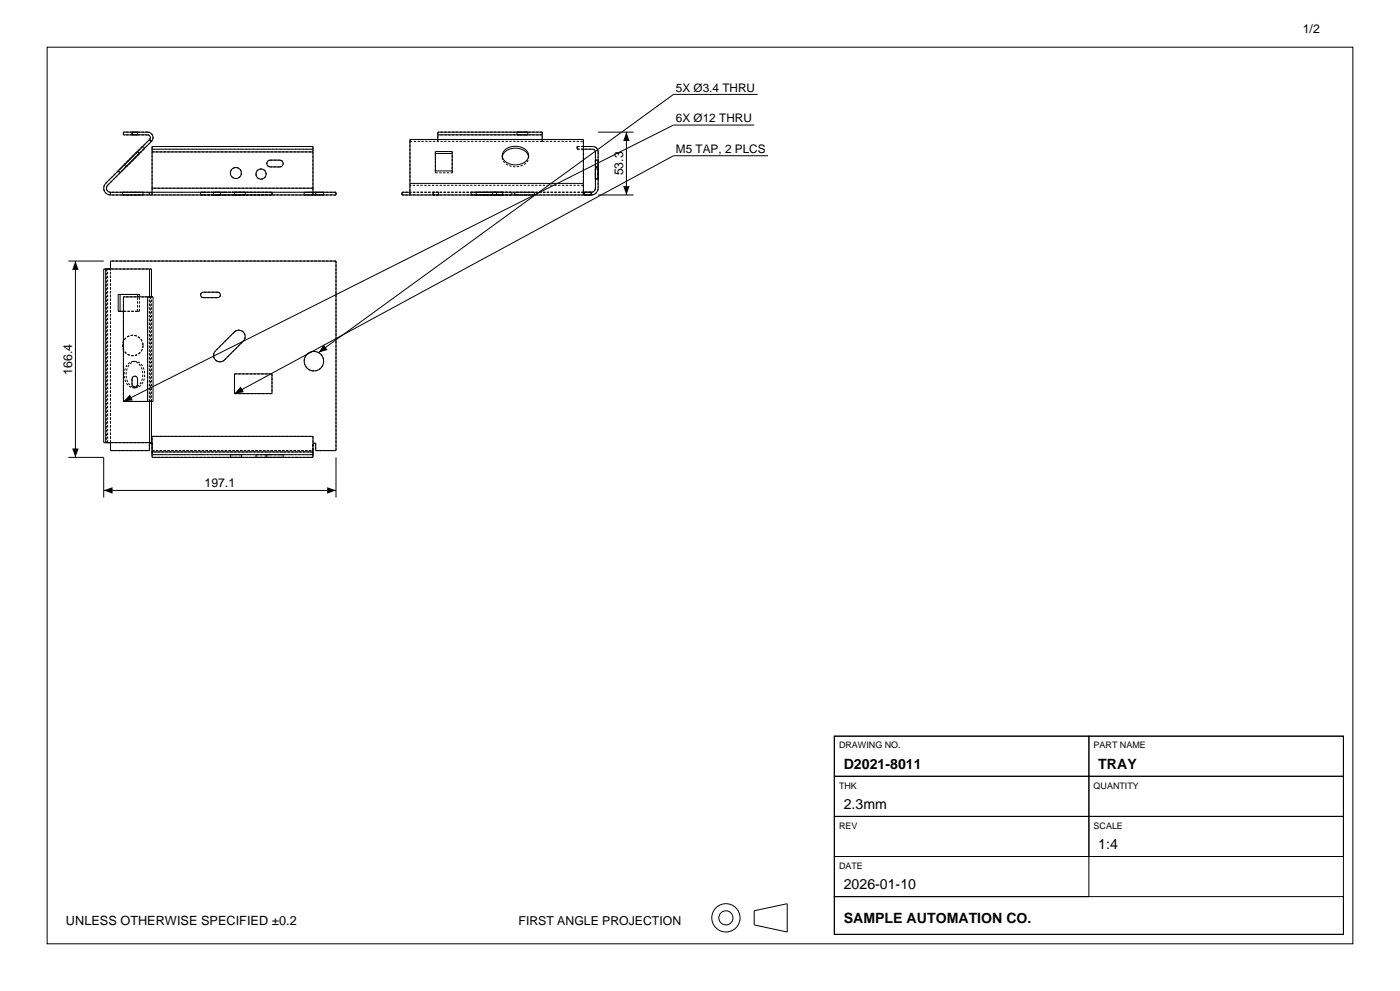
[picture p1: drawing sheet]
<svg xmlns="http://www.w3.org/2000/svg" width="420mm" height="297mm" viewBox="0 0 420 297" stroke-linecap="round" stroke-linejoin="round" font-family="sans-serif">
<g fill="none" stroke="#000" stroke-width=".3">
<path d="M14.1 14.1h391.8v268.8h-391.8zM179.4 39.6h10.6M187.9 39.6v18.8M226.3 37.5h-24.2l-165.1 82.8M227.3 28.3h-25.2l-106.6 77.4M33.1 57.6h12.5M33.1 57.6v.8M44.8 57.6v.8M44.9 41.8l-13.2 13.2a2.03 2.03 0 0 0-.4 2.2 2.03 2.03 0 0 0 1.8 1.2M44.9 41.8a.81 .81 0 0 0 .1-.9 .81 .81 0 0 0-.7-.5h-7.3v-.8h7.3a1.63 1.63 0 0 1 1.5 1 1.63 1.63 0 0 1-.4 1.8M44.9 41.8l.5 .6M45.4 42.4l-13.1 13.1a1.22 1.22 0 0 0-.3 1.4 1.22 1.22 0 0 0 1.1 .7"/>
<path d="M45.6 56.4v2M45.6 45.5v-1.6h48.3v1.6M45.6 45.5v10.9M45.6 56.4h48.3M45.6 45.5h48.3M80.4 48.2l.7-.2h2.8a1.01 1.01 0 0 1 1.1 1 1.01 1.01 0 0 1-1.1 1h-2.8a1.01 1.01 0 0 1-1-.6 1.01 1.01 0 0 1 .3-1.2zM93.9 56.4v2M93.9 57.6h6.9v.8h-67.7M93.9 45.5v10.9M94.7 57.6v.8M123 55v3.4M123 57.6h-2.4v.8h56.8"/>
<path d="M123 55h52M123 55v-13.2h52v13.2M130.6 45.4h5.1v5.8h-5.1zM130.6 46h5.1M131.3 40.4v1.4M131.3 40.4h31.4M131.3 40.4v-.8h31.4v.8M150.7 46.9a4.3 4.3 0 0 1 6-2.1 2.97 2.97 0 0 1 1.9 2.1M151.3 45.1a4.6 4.6 0 0 1 7.2 1 2.63 2.63 0 0 1-2.4 3.1 4.1 4.1 0 0 1-5.4-2.3l.1-.8zM162.7 40.4v1.4M175 43.9l3.2 .1 .8 .4 .4 .7v11.3a2.03 2.03 0 0 1-2 2M175 44.7h2.8a.81 .81 0 0 1 .8 .8v10.9a1.22 1.22 0 0 1-1.2 1.2"/>
<path d="M175 55v3.4M175 57.6h2.4M177.4 57.6v.8M179.4 58.4h10.6M230.4 46.7h-28.3l-131.8 71.3M20.5 78.2h10.6M22.6 78.2v58.9M31.7 80.6h-.6v52.1h.6M31.7 80.6v52.1M31.7 80.6h13.7v8.4M33.1 80.6v-2.4h67.7v56.8h-6.1v-2.2h-.8M36 88.2v5.1"/>
<path d="M41.3 89v-.8h-5.8v5.1h1.5M44.3 89h1.6v31.3h-1.6M44.3 89h-7.3v31.3M44.3 89v31.3M44.9 80.6v8.4M60.4 87.8l.6-.2h4.3a.81 .81 0 0 1 .8 .8 .81 .81 0 0 1-.8 .8h-4.3a.82 .82 0 0 1-.8-.5 .82 .82 0 0 1 .2-.9zM70.3 99.5a1.92 1.92 0 0 1 2.7 0 1.92 1.92 0 0 1 0 2.7l-5.7 5.7a1.92 1.92 0 0 1-2.7 0 1.92 1.92 0 0 1 0-2.7zM39.9 113a.83 .83 0 0 1 .9-.2 .83 .83 0 0 1 .5 .8v1.6a.83 .83 0 0 1-.9 .8 .83 .83 0 0 1-.8-.8v-1.6zM70.3 112.1h11.3v5.9h-11.3zM20.5 137.1h10.6v12M33.1 132.7v2.3h11.7v-2.2h.8M37 120.3h7.3"/>
<path d="M44.9 120.3v12.4M45.4 120.3v12.4h-13.7M45.6 135.5v1.6h48.3v-1.6M45.6 135.5v-4.7h48.3v4.7M45.6 135.5h48.3M100.8 137.1v12M31.1 147h69.7M250.3 220.6h76.4v12h-76.4zM250.3 232.6h76.4v12.1h-76.4zM250.3 220.6h152.7v59.4h-152.7zM326.7 220.6h76.3v12h-76.3zM326.7 232.6h76.3v12.1h-76.3z"/>
<path d="M250.3 244.7h76.4v12h-76.4zM250.3 256.7h76.4v12h-76.4zM326.7 244.7h76.3v12h-76.3zM226.3 273l9.9-2.2v8.5l-9.9-2.1zM250.3 268.7h152.7v11.3h-152.7z"/>
<circle cx="70.8" cy="51.9" r="1.66"/>
<circle cx="78.3" cy="52.2" r="1.53"/>
<circle cx="94.2" cy="108.3" r="2.92"/>
<circle cx="217.8" cy="275.1" r="4.2"/>
<circle cx="217.8" cy="275.1" r="2.12"/>
</g>
<g fill="none" stroke="#000" stroke-width=".3" stroke-dasharray=".7 .4" stroke-linecap="butt">
<path d="M39.6 39.6h1.7M41.3 39.6h-1.7M44.3 39.6a1.63 1.63 0 0 1 1.5 1 1.63 1.63 0 0 1-.4 1.8M44.3 39.6h-7.3M131.3 39.6v2.8M155.1 39.6h.8M155.1 39.6v.8M155.9 39.6h1.6M155.9 39.6h-.8M157.5 39.6h.8M157.5 39.6h-1.6M158.3 39.6h-.8"/>
<path d="M158.3 39.6v.8M162.7 39.6h-31.4M162.7 39.6v2.8M31.7 55l13.2-13.2M32.3 55.5a1.22 1.22 0 0 0-.3 1.4 1.22 1.22 0 0 0 1.1 .7M32.3 55.5l13.1-13.1M33.1 58.4v-.8M33.1 57.6v.8M33.1 58.4a2.03 2.03 0 0 1-1.8-1.2 2.03 2.03 0 0 1 .4-2.2M35.5 51.2l5.8-5.8M35.5 51.2l.5 .6M36 51.8l5.8-5.8"/>
<path d="M36.8 58.4h6.1M36.8 57.6h6.1M36.8 57.6v.8M37 40.4v-.8M37.3 49.4l5.5-5.6M37.8 50l5.6-5.6M37.8 50l-.5-.6M39.6 40.4h1.7M39.6 40.4v-.8M40 46.6l-2.7 2.8M40.6 47.2l-2.8 2.8M41.3 45.4l-5.8 5.8"/>
<path d="M41.3 45.4l.5 .6M41.3 40.4h-1.7M41.3 40.4v-.8M41.8 46l-5.8 5.8M42.8 43.8l-2.8 2.8M42.9 58.4h-6.1M42.9 57.6h-6.1M42.9 58.4v-.8M43.4 44.4l-2.8 2.8M43.4 44.4l-.6-.6M44.3 40.4h-7.3M44.8 58.4v-.8"/>
<path d="M44.9 41.8l.5 .6M44.9 41.8a.81 .81 0 0 0 .1-.9 .81 .81 0 0 0-.7-.5M45.4 42.4l-.5-.6M45.6 57.6h48.3M45.6 43.9v.8M45.6 44.7v.8M45.6 56.4v-10.9M45.6 56.4v1.2M45.6 58.4v-.8M45.6 45.5h48.3M45.6 43.9h48.3M45.6 44.7h48.3"/>
<path d="M60.2 58.4h.8M60.2 57.6h.8M60.2 57.6v.8M61 58.4h-.8M61 58.4h4.3M61 57.6h-.8M61 57.6h4.3M64.1 58.4h.5M64.1 57.6h.5M64.1 57.6v.8M65.3 58.4h-4.3M65.3 58.4h.8"/>
<path d="M65.3 57.6h-4.3M65.3 57.6h.8M66.1 58.4h-.8M66.1 57.6h-.8M66.1 57.6v.8M67.3 58.4h-3.2M67.3 58.4h5.7M67.3 57.6h-3.2M67.3 57.6h5.7M69.1 51.9a1.66 1.66 0 0 0 2.4 1.5 1.66 1.66 0 0 0 .3-2.8 1.66 1.66 0 0 0-2.6 .8l-.1 .5M70.3 58.4h-5.7M70.3 58.4h3.3"/>
<path d="M70.3 57.6h-5.7M70.3 57.6h3.3M70.3 58.4h11.3M70.3 57.6h11.3M70.3 58.4v-.8M73.6 58.4h-.6M73.6 57.6h-.6M73.6 57.6v.8M76.8 52.2a1.53 1.53 0 0 0 2.1 1.4 1.53 1.53 0 0 0 .4-2.6 1.53 1.53 0 0 0-2.4 .7l-.1 .5M81.1 48h2.8M81.1 48a1.01 1.01 0 0 0-1.1 1 1.01 1.01 0 0 0 1.1 1M81.6 58.4h-11.3"/>
<path d="M81.6 57.6h-11.3M81.6 58.4v-.8M83.9 50a1.01 1.01 0 0 0 1.1-1 1.01 1.01 0 0 0-1.1-1M83.9 50h-2.8M91.3 58.4h5.8M91.3 57.6h5.8M91.3 57.6v.8M93.9 58.4v-.8M93.9 56.4v1.2M93.9 45.5v10.9M93.9 44.7v.8M93.9 43.9v.8"/>
<path d="M93.9 56.4h-48.3M93.9 44.7h-48.3M94.7 58.4v-.8M97.1 58.4h-5.8M97.1 57.6h-5.8M97.1 58.4v-.8M100.8 58.4v-.8M100.8 58.4h-67.7M100.8 57.6h-67.7M120.6 58.4v-.8M123 57.6v.8M123 55.5v2.1"/>
<path d="M123 41.8v.6M123 55.5v-13.1M123 42.4h8.3M129.9 58.4h1.7M129.9 57.6h1.7M129.9 58.4v-.8M130.6 46v5.8M130.6 51.8h5.1M130.6 45.4v.6M130.6 51.2v.6M131.3 42.4v-.6M131.6 58.4h-1.7"/>
<path d="M131.6 57.6h-1.7M131.6 58.4v-.8M135.7 51.8v-5.8M135.7 45.4v.6M135.7 51.2v.6M141.3 58.4h3.3M141.3 57.6h3.3M141.3 57.6v.8M141.9 58.4h5.6M141.9 58.4h-.6M141.9 57.6h5.6M141.9 57.6h-.6"/>
<path d="M142.8 58.4h3.1M142.8 57.6h3.1M142.8 57.6v.8M145.9 58.4h3.1M145.9 57.6h3.1M147.7 58.4h2.9M147.7 57.6h2.9M147.7 57.6v.8M149 58.4h-6.2M149 57.6h-6.2M149 57.6v.8M150.2 58.4h.6"/>
<path d="M150.2 58.4h-5.6M150.2 57.6h.6M150.2 57.6h-5.6M150.6 58.4h2.9M150.6 57.6h2.9M150.7 47.2a3.4 3.4 0 0 0 3.9 2.8 3.4 3.4 0 0 0 4-2.8M150.7 46.6v.6M150.7 46.9v.3M150.8 58.4h-3.3M150.8 57.6h-3.3M150.8 57.6v.8M153.5 58.4h-5.8"/>
<path d="M153.5 57.6h-5.8M153.5 57.6v.8M154.4 58.4h5.9M154.4 57.6h5.9M154.4 58.4v-.8M155.1 40.4h.8M155.9 40.4h1.6M155.9 40.4h-.8M157.5 40.4h.8M157.5 40.4h-1.6M158.3 40.4h-.8M158.6 47.2v-.3"/>
<path d="M158.6 47.2v-.6M160.3 58.4h-5.9M160.3 57.6h-5.9M160.3 58.4v-.8M162.7 42.4h-31.4M162.7 42.4h12.3M162.7 40.4h-31.4M162.7 42.4v-.6M173.1 43.9v.8M173.1 44.7h4.7M173.1 43.9h4.7M175 57.6h-52"/>
<path d="M175 43.9h-1.9M175 44.7h-1.9M175 57.6v.8M175 55.5h-52M175 55.5v2.1M175 41.8v.6M175 42.4v13.1M175.2 58.4h2.2M175.2 57.6h2.2M175.2 58.4v-.8M177.4 58.4v-.8M177.4 58.4h-56.8"/>
<path d="M177.4 57.6h-56.8M177.4 58.4h-2.2M177.4 57.6h-2.2M177.4 58.4a2.03 2.03 0 0 0 2-2M177.8 44.7a.81 .81 0 0 1 .8 .8M178.6 56.4a1.22 1.22 0 0 1-1.2 1.2M178.6 45.5v10.9M178.6 52.2v1.5M178.6 53.7v-3.1M178.6 50.6v1.6M178.6 51.9v1.6M178.6 53.5v-3.3"/>
<path d="M178.6 50.2v1.7M178.6 48v2M178.6 50v-2M178.6 53.7h.8M178.6 50.6h.8M178.6 53.5h.8M178.6 50.2h.8M179.4 45.5l-.4-1.1-1.2-.5M179.4 45.5v10.9M179.4 52.2v1.5M179.4 53.7v-3.1M179.4 50.6v1.6"/>
<path d="M179.4 51.9v1.6M179.4 53.5v-3.3M179.4 50.2v1.7M179.4 48v2M179.4 50v-2M179.4 48h-.8M179.4 50h-.8M33.1 78.2v2.4M100.8 78.2h-67.7M31.9 80.6h1.2M31.9 80.6v52.1M32.3 80.6h-.4"/>
<path d="M32.3 80.6h13.1M33.1 80.6h-2M35.5 88.2h.5M35.5 93.3h.5M36 93.3h5.8M37 93.3h4.3M37 89v31.3M41.3 93.3v-4.3M41.3 88.2h.5M41.3 93.3h.5M41.8 88.2h-5.8M41.8 93.3v-5.1"/>
<path d="M44.3 89h-7.3M44.9 89h.2M45.1 89h-.8M45.1 89v31.3M45.4 89h-.5M45.9 89h-.5M61 89.2a.81 .81 0 0 1-.8-.8 .81 .81 0 0 1 .8-.8M61 89.2h4.3M65.3 87.6h-4.3M65.3 87.6a.81 .81 0 0 1 .8 .8 .81 .81 0 0 1-.8 .8M70.3 99.5l-5.7 5.7M70.3 99.5a1.92 1.92 0 0 1 2.7 0 1.92 1.92 0 0 1 0 2.7"/>
<path d="M39.6 113.6v1.6M39.6 113.6a.83 .83 0 0 1 .8-.9 .83 .83 0 0 1 .9 .9M40 108.3a3.4 3.4 0 0 0-2.7 4 3.4 3.4 0 0 0 2.7 3.9M40 116.2a3.4 3.4 0 0 0 2.8-3.9 3.4 3.4 0 0 0-2.8-4M40 108.3h.6M40.6 108.3a3.4 3.4 0 0 0-2.8 4 3.4 3.4 0 0 0 2.8 3.9M40.6 116.2a3.4 3.4 0 0 0 2.8-3.9 3.4 3.4 0 0 0-2.8-4M40.6 116.2h-.6M41.3 115.2a.83 .83 0 0 1-.9 .8 .83 .83 0 0 1-.8-.8M41.3 115.2v-1.6M42.9 103.5a3.1 3.1 0 0 1-4.4 2.8 3.1 3.1 0 0 1-.5-5.2 3.1 3.1 0 0 1 4.8 1.8l.1 .6M67.3 107.9a1.92 1.92 0 0 1-2.7 0 1.92 1.92 0 0 1 0-2.7"/>
<path d="M67.3 107.9l5.7-5.7M70.3 112.1h11.3M70.3 118v-5.9M81.6 112.1v5.9M81.6 118h-11.3M97.1 108.3a2.92 2.92 0 0 1-4.2 2.6 2.92 2.92 0 0 1-.5-4.9 2.92 2.92 0 0 1 4.6 1.6l.1 .7M31.9 132.7h1.2M32.3 132.7v-52.1M32.3 132.7h-.4M33.1 135h11.7M33.1 132.7v-52.1M33.1 132.7v2.3"/>
<path d="M33.1 132.7h-2M37 120.3h7.3M44.3 120.3v-31.3M44.8 132.8h.8M44.8 135v-2.2M44.9 120.3v-31.3M44.9 120.3h.2M45.1 120.3h-.8M45.4 132.7h-13.1M45.4 120.3v-31.3M45.4 120.3h-.5M45.6 132.8v2.2"/>
<path d="M45.6 135h48.3M45.6 135v2.1M45.6 135.5v-4.7M45.6 135.5v.8M45.6 136.3v-1.3M45.6 136.3h48.3M45.6 130.8h48.3M45.9 120.3h-.5M69.1 137.1h3.3M69.1 136.3h3.3M69.1 137.1v-.8M72.4 137.1h-3.3"/>
<path d="M72.4 136.3h-3.3M72.4 136.3v.8M76.8 137.1h3M76.8 136.3h3M76.8 137.1v-.8M79.8 137.1h-3M79.8 136.3h-3M79.8 136.3v.8M80 137.1h1.1M80 136.3h1.1M80 136.3v.8M81.1 137.1h2.8"/>
<path d="M81.1 137.1h-1.1M81.1 136.3h2.8M81.1 136.3h-1.1M83.9 137.1h1.1M83.9 137.1h-2.8M83.9 136.3h1.1M83.9 136.3h-2.8M85 137.1h-1.1M85 136.3h-1.1M85 136.3v.8M93.9 135v-2.2M93.9 132.8h.8"/>
<path d="M93.9 137.1h-48.3M93.9 135v2.1M93.9 136.3v-1.3M93.9 135.5v.8M93.9 130.8v4.7M93.9 136.3h-48.3M93.9 135.5h-48.3M94.7 135h6.1M94.7 132.8v2.2M100.8 135v-56.8"/>
</g>
<path d="M187.9 39.6l1 2.7h-1.9zM187 55.8h1.9l-1 2.6zM22.6 78.2l1 2.7h-1.9zM72.2 115.8l.9 1.7-2.8 .5zM97.1 103.3l1.2 1.6-2.8 .8zM21.7 134.4h1.9l-1 2.7zM39 118.3l.8 1.7-2.8 .3zM31.1 147l2.7-1v1.9zM98.1 146l2.7 1-2.7 .9z" fill="#000"/>
<g font-size="4.2">
<text x="253.1" y="230.4">D2021-8011</text>
<text x="329.5" y="230.4">TRAY</text>
<text x="253.1" y="242.4">2.3mm</text>
<text x="329.5" y="254.4">1:4</text>
<text x="253.1" y="266.5">2026-01-10</text>
<text x="253.1" y="276.5">SAMPLE AUTOMATION CO.</text>
</g>
<text font-size="3.8" x="19.8" y="277.2">UNLESS OTHERWISE SPECIFIED ±0.2</text>
<g font-size="3.7">
<text x="390.8" y="9.9">1/2</text>
<text x="186.9" y="52.6" transform="rotate(-90 186.9 52.6)">53.3</text>
<text x="21.6" y="112.3" transform="rotate(-90 21.6 112.3)">166.4</text>
<text x="61.4" y="146">197.1</text>
<text x="155.6" y="277.2">FIRST ANGLE PROJECTION</text>
</g>
<g font-size="3.5">
<text x="202.8" y="27.4">5X Ø3.4 THRU</text>
<text x="202.8" y="36.6">6X Ø12 THRU</text>
<text x="202.8" y="45.8">M5 TAP, 2 PLCS</text>
</g>
<g font-size="2.7">
<text x="251.7" y="224.3">DRAWING NO.</text>
<text x="328.1" y="224.3">PART NAME</text>
<text x="251.7" y="236.3">THK</text>
<text x="328.1" y="236.3">QUANTITY</text>
<text x="251.7" y="248.3">REV</text>
<text x="328.1" y="248.3">SCALE</text>
<text x="251.7" y="260.4">DATE</text>
</g>
</svg>
